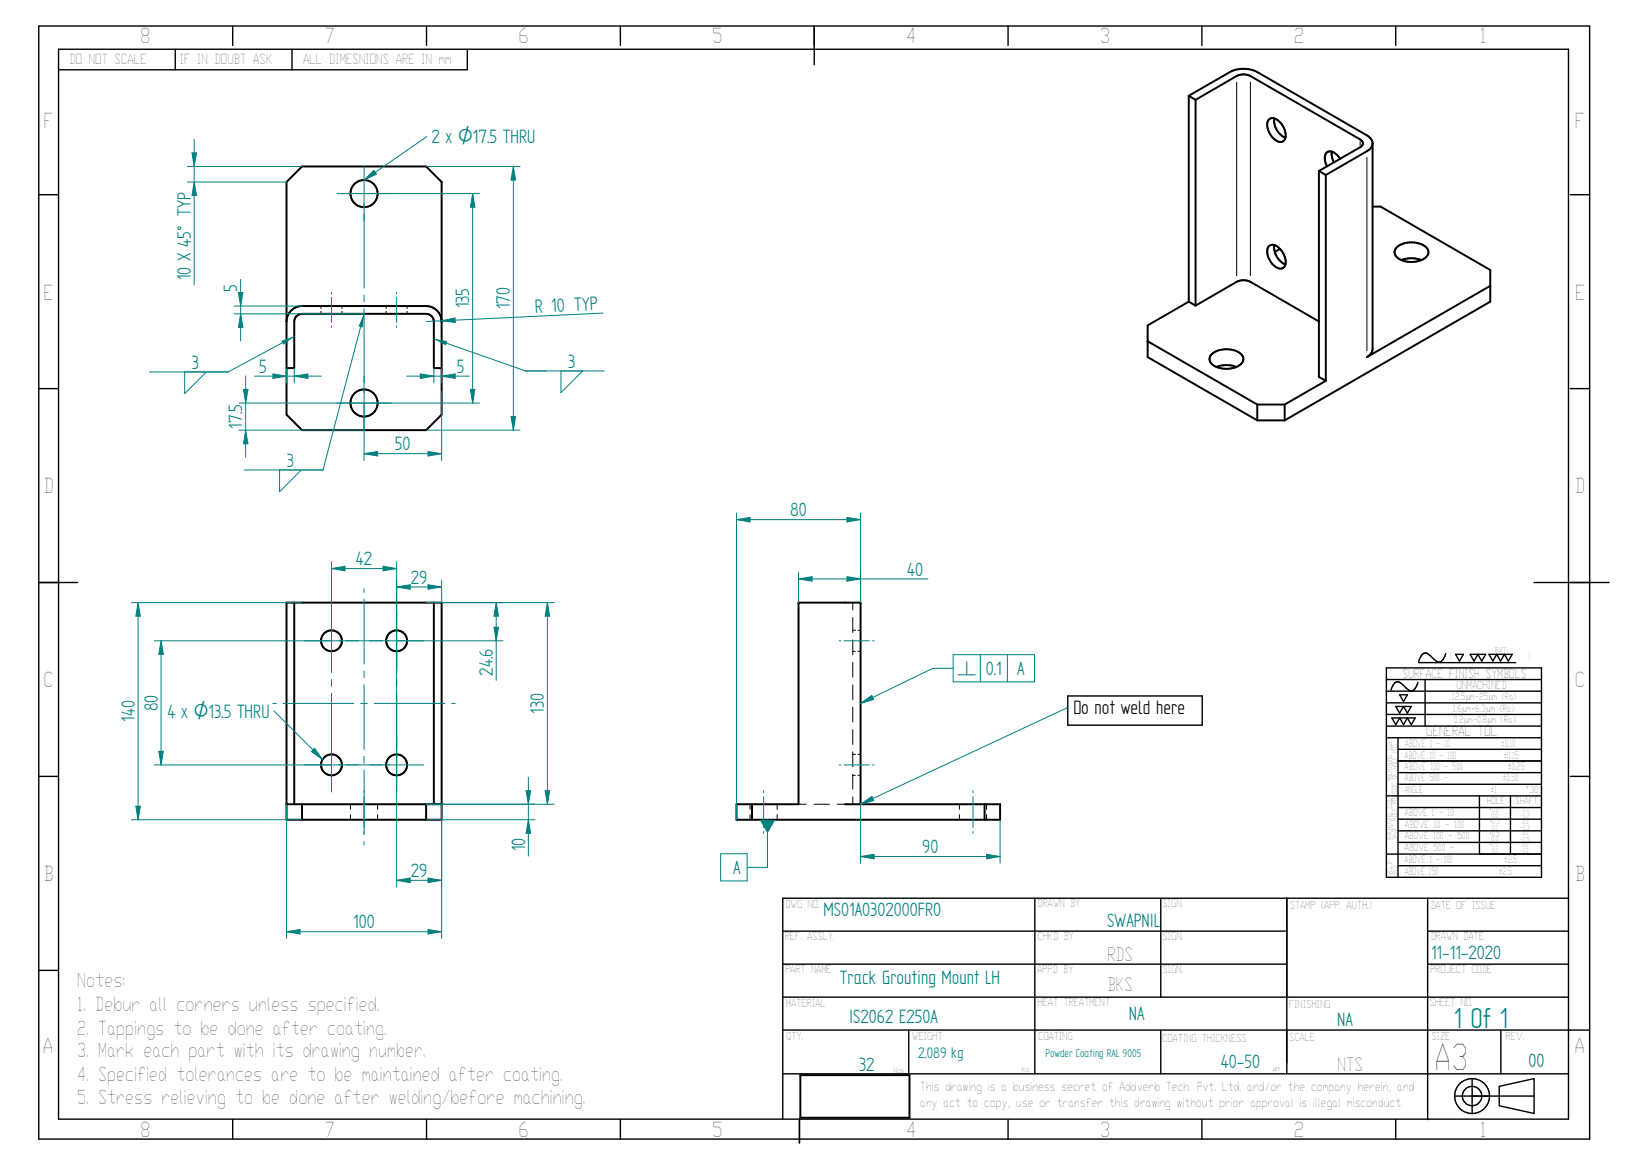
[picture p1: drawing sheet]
<svg xmlns="http://www.w3.org/2000/svg" width="420mm" height="297mm" viewBox="0 0 420 297" stroke-linecap="round" stroke-linejoin="round" font-family="sans-serif">
<g fill="none" stroke="#000" stroke-width=".51">
<path d="M306.6 24.7l10.6-6.1a7.8 7.8 0 0 1 7.1 0l28.3 16.3 1 1 .4 1.1M306.6 24.7v53.1M306.6 24.7l1.8 1M308.4 25.7l10.6-6.1a3.8 3.8 0 0 1 3.5 0l28.3 16.3a1.07 1.07 0 0 1 .7 1.1 1.07 1.07 0 0 1-.7 1l-10.6 6.1M308.4 25.7v53.1M327.3 30.8a1.91 1.91 0 0 1 2.7 .5 4 4 0 0 1 1.2 5 1.93 1.93 0 0 1-2.7-.6 4.1 4.1 0 0 1-1.2-4.9zM328.7 30.5a4.9 4.9 0 0 0 2.8 5M343.5 39.1v1.3l.6 1.5M354 37v53l-.4 1.1-1 1 31.8-18.4M354 37l-.4 1.1-.6 .6-11 6.4M77.9 42.9h32l4 4v60l-4 4h-32l-4-4v-60zM340.2 44.1l1.8 1"/>
<path d="M340.2 44.1v53.1l1.8 1M342 45.1v53.1M345.7 40.9a2.88 2.88 0 0 0-3.3-1.7 2.86 2.86 0 0 0-.1 3.7M354 53.3h2.1l28.3 16.3v8.2l-53 30.6M306.6 77.8l1.8 1M306.6 77.8l-10.6 6.1v8.2l28.3 16.3M308.4 78.8l10.6-6.1a4 4 0 0 1 3.5 0l17.7 10.2M327.3 63.5a1.91 1.91 0 0 1 2.7 .5 4 4 0 0 1 1.2 4.9 1.93 1.93 0 0 1-2.7-.5 4.1 4.1 0 0 1-1.2-4.9zM328.7 63.2l.1 1.8M328.8 65a5 5 0 0 0 2.7 3.2M330.1 64.2l-1.3 .8M360.2 63.8a6.2 6.2 0 0 1 7.9 .2 1.87 1.87 0 0 1-1.1 2.9 6.1 6.1 0 0 1-7.1-1l-.2-1z"/>
<path d="M366.6 67.1a7.3 7.3 0 0 0-5.1 0M73.9 94.9h2v-12a2.02 2.02 0 0 1 2-2h32a2.02 2.02 0 0 1 2 2v12h2M73.9 82.9a4 4 0 0 1 4-4h32a4.1 4.1 0 0 1 4 4M296 88l28.3 16.3M312.5 91.4a6.1 6.1 0 0 1 7.8 .1 1.85 1.85 0 0 1-1.1 2.9 6 6 0 0 1-7-.9l-.2-1.1zM313.7 94.6a7.3 7.3 0 0 1 5.2 0M342 98.2l-10.6 6.1M324.3 108.4h7.1M324.3 104.3h7.1M324.3 104.3v4.1M331.4 104.3v4.1M73.9 155.4h40v56h-40z"/>
<path d="M75.9 155.4v52M111.9 155.4v52M73.9 207.4h4M77.9 207.4h36M77.9 207.4v4M109.9 207.4v4M194 207.4v4M222 207.4v-52h-16v52h-16v4h67.9v-4h-39.9M253.9 207.4v4M206.4 277.2h28.2v11h-28.2z"/>
<circle cx="93.9" cy="49.9" r="3.5"/>
<circle cx="93.9" cy="103.9" r="3.5"/>
<circle cx="85.5" cy="165.2" r="2.69"/>
<circle cx="102.3" cy="165.2" r="2.7"/>
<circle cx="85.5" cy="197.2" r="2.7"/>
<circle cx="102.3" cy="197.2" r="2.7"/>
</g>
<g fill="none" stroke="#000" stroke-width=".36">
<path d="M10 6.7h400v287h-400zM15.1 12.7h389.4v275.9h-389.4zM45.2 12.7v5.3M60 6.7v5M75.3 12.7v5.3M110 6.7v5M120.5 12.7v5.3h-105.4M160 6.7v5M210 6.7v10M260 6.7v5M310 6.7v5M360 6.7v5"/>
<path d="M10 50.2h5M405 50.2h5M10 100.2h5M405 100.2h5M10 150.2h10M395.7 150.2h19.3M357.6 172.2h40v54h-40zM357.6 175.2h40M357.6 178.2h40M361 179.2h2l-1 1.7zM365.7 176a2.43 2.43 0 0 1-1.7 2.2l-.9-.4-.9-.8a1.98 1.98 0 0 0-2.1-1.1l-.7 .6-.7 1.5M365.9 170.9h25.1"/>
<path d="M367.6 175.2v12M372.9 168.6a2.41 2.41 0 0 1-1.8 2.1l-.6-.2-1.1-1a1.91 1.91 0 0 0-2.2-1l-.6 .6-.7 1.4M375.4 168.7h2.1l-1.1 1.8zM379.2 168.7h4l-1 1.8-1-1.8-1 1.8zM384 168.7h6l-1 1.8-1-1.8-1 1.8-1-1.8-1 1.8zM357.6 190.2h40M357.6 181.2h40M357.6 184.2h40M357.6 187.2h40M359 185.1h6l-1 1.8-1-1.8-1 1.8-1-1.8-1 1.8zM360 182.2h4l-1 1.7-1-1.7-1 1.7zM360.6 190.2v36"/>
<path d="M360.6 193.2h37M360.6 196.2h37M360.6 199.2h37M10 200.2h5M357.6 205.2h40M360.6 202.2h37M360.6 208.2h37M360.6 211.2h37M360.6 214.2h37M360.6 217.2h37M381.6 205.2v15h16h-40M389.6 205.2v15"/>
<path d="M405 200.2h5M266.9 231.6v45.3M299.4 231.6v25.5M331.9 231.6v25.5M360.6 223.2h37M368.2 231.6v57.1M404.5 231.6h-202.6v57M10 250.2h5M201.9 240.1h130v36.8M201.9 248.6h130M201.9 257.1h202.6M368.2 240.1h36.3"/>
<path d="M368.2 248.6h36.3M201.9 276.9h202.6M201.9 265.6h208.1M234.4 265.6v11.3M299.4 265.6v11.3M379.7 278.1v9M387.1 265.6v11.3M60 288.7v5M110 288.7v5M160 288.7v5M206.2 288.6v6.1M260 288.7v5"/>
<path d="M310 288.7v5M360 288.7v5M375.2 282.6h20.5M386.7 280.1l9-2v9l-9-2z"/>
<circle cx="379.7" cy="282.6" r="4.5"/>
<circle cx="379.7" cy="282.6" r="2.5"/>
</g>
<g fill="none" stroke="#000" stroke-width=".26">
<path d="M319 21.2v49.9M322.5 21.2v49.9M350.8 36.5v1M352.6 40.6v49.9M82.8 78.9v.7M88.2 78.9v.7M99.6 78.9v.7M105 78.9v.7M82.8 80.2v.7M88.2 80.3v.6M99.6 80.2v.7M105 80.3v.6"/>
<path d="M220 155.4v1.9M220 159.2v3.9M220 162.5h.6M220 165v3.8M220 170.8v3.8M220 176.6v3.8M220 167.9h.6M221.3 167.9h.7M221.3 162.5h.7M220 194.5h.6M220 182.4v3.8M220 188.1v3.8"/>
<path d="M220 193.9v3.8M220 199.7v3.8M220 199.9h.6M221.3 199.9h.7M221.3 194.5h.7M90.4 207.4v1.3M90.4 210v1.4M97.4 207.4v1.3M97.4 210.1v1.3M193.5 207.4v1.3M193.5 210v1.4M200.5 207.4v1.3"/>
<path d="M200.5 210.1v1.3M206 207.4h1.9M210 207.4h3.9M216 207.4h2M220 205.4v2M247.4 207.4v1.3M247.4 210v1.4M254.5 207.4v1.3M254.5 210.1v1.3"/>
</g>
<path d="M109.9 155.4h33M141.2 155.4l.6 3.5h-1.2zM109.9 207.4h33" fill="none" stroke="#008080" stroke-width=".26"/>
<path d="M141.2 155.4l.6 3.5h-1.2z" fill="#008080"/>
<path d="M140.6 203.9h1.2l-.6 3.5z" fill="none" stroke="#008080" stroke-width=".26"/>
<path d="M140.6 203.9h1.2l-.6 3.5z" fill="#008080"/>
<path d="M141.2 155.4v52M109.9 207.4h28.1M109.9 211.4h28.1M135.7 203.9h1.2l-.6 3.5z" fill="none" stroke="#008080" stroke-width=".26"/>
<path d="M135.7 203.9h1.2l-.6 3.5z" fill="#008080"/>
<path d="M136.3 211.4l.6 3.5h-1.2z" fill="none" stroke="#008080" stroke-width=".26"/>
<path d="M136.3 211.4l.6 3.5h-1.2z" fill="#008080"/>
<path d="M73.9 207.4v34.6M113.9 207.4v34.6M136.3 200.4v20.3M73.9 240.2l3.5-.5v1.1z" fill="none" stroke="#008080" stroke-width=".26"/>
<path d="M73.9 240.2l3.5-.5v1.1z" fill="#008080"/>
<path d="M110.4 239.7l3.5 .5-3.5 .6z" fill="none" stroke="#008080" stroke-width=".26"/>
<path d="M110.4 239.7l3.5 .5-3.5 .6z" fill="#008080"/>
<g fill="none" stroke="#008080" stroke-width=".26">
<path d="M86.9 49.9h14M93.9 42.9v31.4M85.5 75.4v.4M85.5 76.6v6.6M93.9 76.1v1.7M93.9 79.6v31.3M102.3 75.4v.4M102.3 76.6v6.6M85.5 84v.4M102.3 84v.4M86.9 103.9h14M85.5 158.2v15.3"/>
<path d="M102.3 158.2v15.3M78.5 165.2h30.8M85.5 175.2v1.8M85.5 178.8v25.4M102.3 175.2v1.8M102.3 178.8v25.4M216.5 165.2h.4M217.7 165.2h6.5M225.1 165.2h.4M70.7 183.3l12.5 12.5M78.5 197.2h30.8M216.5 197.2h.4"/>
<path d="M217.7 197.2h6.5M225.1 197.2h.4M93.9 203.9v.5M93.9 205.4v8M93.9 214.4v.5M197 203.9v.5M197 205.4v8M197 214.4v.5M251 203.9v.5M251 205.4v8M251 214.4v.5M73.9 240.2h40"/>
</g>
<path d="M81.1 192.9l2.1 2.9-2.9-2z" fill="#008080"/>
<path d="M109.9 42.9h24.2M109.9 110.9h24.2M131.8 107.4h1.2l-.6 3.5zM80.3 193.8l.8-.9 2.1 2.9z" fill="none" stroke="#008080" stroke-width=".26"/>
<path d="M131.8 107.4h1.2l-.6 3.5z" fill="#008080"/>
<path d="M132.4 42.9l.6 3.5h-1.2z" fill="none" stroke="#008080" stroke-width=".26"/>
<path d="M132.4 42.9l.6 3.5h-1.2z" fill="#008080"/>
<path d="M132.4 42.9v68M85.5 144.8v20.4M85.5 146.6l3.5-.6v1.2zM102.3 144.8v14.2" fill="none" stroke="#008080" stroke-width=".26"/>
<path d="M85.5 146.6l3.5-.6v1.2z" fill="#008080"/>
<path d="M98.8 146l3.5 .6-3.5 .6z" fill="none" stroke="#008080" stroke-width=".26"/>
<path d="M98.8 146l3.5 .6-3.5 .6z" fill="#008080"/>
<path d="M85.5 146.6h16.8M39.8 165.2h45.7M41.5 165.2l.6 3.5h-1.1zM39.8 197.2h45.7" fill="none" stroke="#008080" stroke-width=".26"/>
<path d="M41.5 165.2l.6 3.5h-1.1z" fill="#008080"/>
<path d="M41 193.7h1.1l-.6 3.5z" fill="none" stroke="#008080" stroke-width=".26"/>
<path d="M41 193.7h1.1l-.6 3.5z" fill="#008080"/>
<path d="M41.5 165.2v32M102.3 165.2v63.5M113.9 207.4v21.3M102.3 227l3.5-.6v1.2z" fill="none" stroke="#008080" stroke-width=".26"/>
<path d="M102.3 227l3.5-.6v1.2z" fill="#008080"/>
<path d="M110.4 226.4l3.5 .6-3.5 .6z" fill="none" stroke="#008080" stroke-width=".26"/>
<path d="M110.4 226.4l3.5 .6-3.5 .6z" fill="#008080"/>
<path d="M109.9 155.4h19.8M102.3 165.2h27.4M127.4 161.7h1.2l-.6 3.5zM102.3 227h11.6" fill="none" stroke="#008080" stroke-width=".26"/>
<path d="M127.4 161.7h1.2l-.6 3.5z" fill="#008080"/>
<path d="M128 155.4l.6 3.5h-1.2z" fill="none" stroke="#008080" stroke-width=".26"/>
<path d="M128 155.4l.6 3.5h-1.2z" fill="#008080"/>
<path d="M93.9 103.9v14.8M93.9 117l3.5-.6v1.2zM113.9 100.9v17.8M128 155.4v20" fill="none" stroke="#008080" stroke-width=".26"/>
<path d="M93.9 117l3.5-.6v1.2z" fill="#008080"/>
<path d="M110.4 116.4l3.5 .6-3.5 .6z" fill="none" stroke="#008080" stroke-width=".26"/>
<path d="M110.4 116.4l3.5 .6-3.5 .6z" fill="#008080"/>
<path d="M61.6 103.9h32.3M61.6 110.9h32.3M62.8 100.4h1.2l-.6 3.5zM93.9 117h20" fill="none" stroke="#008080" stroke-width=".26"/>
<path d="M62.8 100.4h1.2l-.6 3.5z" fill="#008080"/>
<path d="M63.4 110.9l.6 3.5h-1.2z" fill="none" stroke="#008080" stroke-width=".26"/>
<path d="M63.4 110.9l.6 3.5h-1.2z" fill="#008080"/>
<path d="M110.1 35.2l-16.2 11.2M63.4 96.9v21" fill="none" stroke="#008080" stroke-width=".26"/>
<path d="M93.9 46.4l2.5-2.5 .7 1z" fill="#008080"/>
<path d="M93.9 49.9h29.7M93.9 46.4l2.5-2.5 .7 1zM121.9 49.9l.6 3.5h-1.2zM93.9 103.9h29.7" fill="none" stroke="#008080" stroke-width=".26"/>
<path d="M121.9 49.9l.6 3.5h-1.2z" fill="#008080"/>
<path d="M121.3 100.4h1.2l-.6 3.5z" fill="none" stroke="#008080" stroke-width=".26"/>
<path d="M121.3 100.4h1.2l-.6 3.5z" fill="#008080"/>
<path d="M121.9 49.9v54M60.3 78.9h17.6M61.5 75.4h1.1l-.5 3.5zM60.3 80.9h33.6" fill="none" stroke="#008080" stroke-width=".26"/>
<path d="M61.5 75.4h1.1l-.5 3.5z" fill="#008080"/>
<path d="M62.1 80.9l.5 3.5h-1.1z" fill="none" stroke="#008080" stroke-width=".26"/>
<path d="M62.1 80.9l.5 3.5h-1.1z" fill="#008080"/>
<path d="M62.1 72.1v15.8M206 147.5v7.9M206 149.3l3.5-.6v1.2zM222 147.5v7.9" fill="none" stroke="#008080" stroke-width=".26"/>
<path d="M206 149.3l3.5-.6v1.2z" fill="#008080"/>
<path d="M218.4 148.7l3.6 .6-3.6 .6z" fill="none" stroke="#008080" stroke-width=".26"/>
<path d="M218.4 148.7l3.6 .6-3.6 .6z" fill="#008080"/>
<path d="M206 149.3h33.3M222 207.4v15.2M257.9 211.4v11.2M222 220.9l3.5-.6v1.1z" fill="none" stroke="#008080" stroke-width=".26"/>
<path d="M222 220.9l3.5-.6v1.1z" fill="#008080"/>
<path d="M254.5 220.3l3.4 .6-3.4 .5z" fill="none" stroke="#008080" stroke-width=".26"/>
<path d="M254.5 220.3l3.4 .6-3.4 .5z" fill="#008080"/>
<path d="M33.9 155.4h44M35.6 155.4l.6 3.5h-1.2zM33.9 211.4h44M222 220.9h35.9" fill="none" stroke="#008080" stroke-width=".26"/>
<path d="M35.6 155.4l.6 3.5h-1.2z" fill="#008080"/>
<path d="M35 207.9h1.2l-.6 3.5z" fill="none" stroke="#008080" stroke-width=".26"/>
<path d="M35 207.9h1.2l-.6 3.5z" fill="#008080"/>
<path d="M190 132.2v79.2M218.4 133.4l3.6 .6-3.6 .6zM222 132.2v23.2M35.6 155.4v56" fill="none" stroke="#008080" stroke-width=".26"/>
<path d="M218.4 133.4l3.6 .6-3.6 .6z" fill="#008080"/>
<path d="M190 134l3.5-.6v1.2z" fill="none" stroke="#008080" stroke-width=".26"/>
<path d="M190 134l3.5-.6v1.2z" fill="#008080"/>
<path d="M113.9 82.7l3.5-.7v1.1zM155.5 80.7l-45.6 2.2M190 134h32" fill="none" stroke="#008080" stroke-width=".26"/>
<path d="M113.9 82.7l3.5-.7v1.1z" fill="#008080"/>
<path d="M198 211.4v12.2" fill="none" stroke="#008080" stroke-width=".26"/>
<path d="M195.9 211.4h4.1l-2 3.5z" fill="#008080"/>
<path d="M240.6 172.3l-18.6 9.1M185.9 220.1h6.8v7h-6.8zM192.7 223.6h5.3" fill="none" stroke="#008080" stroke-width=".26"/>
<path d="M222 181.4l2.8-2.1 .6 1.1z" fill="#008080"/>
<path d="M240.6 172.3h5.2M245.8 168.8h21v7h-21zM252.8 168.8v7M259.8 168.8v7M222 181.4l2.8-2.1 .6 1.1zM275.2 182.5l-53.2 24.9" fill="none" stroke="#008080" stroke-width=".26"/>
<path d="M275.4 179.5h34.7v7.5h-34.7z" fill="none" stroke="#000" stroke-width=".36"/>
<path d="M222 207.4l2.9-2 .5 1z" fill="#008080"/>
<path d="M75.9 86.7l-17.1 9.2M222 207.4l2.9-2 .5 1z" fill="none" stroke="#008080" stroke-width=".26"/>
<path d="M72.5 87.9l3.4-1.2-2.8 2.2z" fill="#008080"/>
<path d="M38.5 95.9h20.3M53.2 95.9l-5.6 5.6v-5.6M111.9 87.4l23.7 8.3" fill="none" stroke="#008080" stroke-width=".26"/>
<path d="M111.9 87.4l3.5 .6-.4 1.1z" fill="#008080"/>
<path d="M108.4 96.4l3.5 .6-3.5 .6zM111.9 94.9v3.8M113.9 94.9v3.8M135.6 95.7h20.3M150.3 95.7l-5.6 5.5v-5.5" fill="none" stroke="#008080" stroke-width=".26"/>
<path d="M108.4 96.4l3.5 .6-3.5 .6z" fill="#008080"/>
<path d="M113.9 97l3.5-.6v1.2z" fill="none" stroke="#008080" stroke-width=".26"/>
<path d="M113.9 97l3.5-.6v1.2z" fill="#008080"/>
<path d="M73.9 94.9v3.8M75.9 97l3.5-.6v1.2zM75.9 94.9v3.8M104.9 97h16.2" fill="none" stroke="#008080" stroke-width=".26"/>
<path d="M75.9 97l3.5-.6v1.2z" fill="#008080"/>
<path d="M70.4 96.4l3.5 .6-3.5 .6z" fill="none" stroke="#008080" stroke-width=".26"/>
<path d="M70.4 96.4l3.5 .6-3.5 .6z" fill="#008080"/>
<path d="M49.5 39.4h1.2l-.6 3.5zM48.3 46.9h25.6M48.3 42.9h29.6M65.6 97h17.3" fill="none" stroke="#008080" stroke-width=".26"/>
<path d="M49.5 39.4h1.2l-.6 3.5z" fill="#008080"/>
<path d="M50.1 46.9l.6 3.5h-1.2z" fill="none" stroke="#008080" stroke-width=".26"/>
<path d="M50.1 46.9l.6 3.5h-1.2z" fill="#008080"/>
<g fill="none" stroke="#008080" stroke-width=".26">
<path d="M50.1 35.9v37.6M93.9 151.9v.8M93.9 154.5v16.7M102.3 151.3l3.5-.5v1.1zM102.3 149.6v15.6M113.9 149.6v5.8M93.9 173v1.7M93.9 176.5v16.7M70.4 181.4h.9M73 181.4h18.3M93 181.4h1.8M93.9 195v1.7"/>
<path d="M93.9 198.5v16.7M96.5 181.4h18.3M116.5 181.4h.9M93.9 217v.9"/>
</g>
<path d="M102.3 151.3l3.5-.5v1.1z" fill="#008080"/>
<path d="M110.4 150.8l3.5 .5-3.5 .6z" fill="none" stroke="#008080" stroke-width=".26"/>
<path d="M110.4 150.8l3.5 .5-3.5 .6z" fill="#008080"/>
<path d="M93.9 80.9l-10.6 40.3M102.3 151.3h11.6" fill="none" stroke="#008080" stroke-width=".26"/>
<path d="M93.9 80.9l-.3 3.6-1.2-.3z" fill="#008080"/>
<path d="M63 121.2h20.3M77.7 121.2l-5.6 5.6v-5.6" fill="none" stroke="#008080" stroke-width=".26"/>
<text font-size="9.4" x="369.8" y="276">A3</text>
<text font-size="8.4" fill="#008080" x="375" y="265.2">1 Of 1</text>
<g font-size="5.6" fill="#008080">
<text x="111.3" y="37">2 x O17.5 THRU</text>
<text x="49.2" y="72.3" transform="rotate(-90 49.2 72.3)">10 X 45° TYP</text>
<text x="61.2" y="75.3" transform="rotate(-90 61.2 75.3)">5</text>
<text x="121" y="79.5" transform="rotate(-90 121 79.5)">135</text>
<text x="131.5" y="79.8" transform="rotate(-90 131.5 79.8)">170</text>
<text x="138.1" y="80.7" transform="rotate(-3 138.1 80.7)">R 10 TYP</text>
<text x="49.5" y="95">3</text>
<text x="146.6" y="94.8">3</text>
<text x="66.9" y="96.1">5</text>
<text x="117.8" y="96.1">5</text>
<text x="62.5" y="110.6" transform="rotate(-90 62.5 110.6)">17.5</text>
<text x="101.9" y="116.1">50</text>
<text x="74" y="120.3">3</text>
<text x="203.8" y="133.1">80</text>
<text x="91.8" y="145.7">42</text>
<text x="234" y="148.4">40</text>
<text x="105.9" y="150.5">29</text>
<text x="127.1" y="174.2" transform="rotate(-90 127.1 174.2)">24.6</text>
<text x="254.3" y="174.1">0.1</text>
<text x="262.4" y="174.1">A</text>
<text x="40.7" y="183.4" transform="rotate(-90 40.7 183.4)">80</text>
<text x="43.2" y="185.1">4 x O13.5 THRU</text>
<text x="140.3" y="184" transform="rotate(-90 140.3 184)">130</text>
<text x="34.7" y="186.2" transform="rotate(-90 34.7 186.2)">140</text>
<text x="135.4" y="219.5" transform="rotate(-90 135.4 219.5)">10</text>
<text x="237.8" y="220">90</text>
<text x="105.9" y="226.1">29</text>
<text x="189.1" y="225.4">A</text>
<text x="91.1" y="239.4">100</text>
<text x="212.4" y="236.2">MS01A0302000FR0</text>
<text x="285.6" y="239">SWAPNIL</text>
<text x="369.1" y="247.2">11-11-2020</text>
<text x="216.6" y="253.8">Track Grouting Mount LH</text>
<text x="219" y="263.7">IS2062 E250A</text>
<text x="291.2" y="263">NA</text>
<text x="344.9" y="264.5">NA</text>
<text x="314.9" y="275.5">40-50</text>
<text x="394.2" y="275.2">00</text>
<text x="221.6" y="276">32</text>
</g>
<text font-size="5.6" x="276.8" y="184">Do not weld here</text>
<g font-size="5.4">
<text x="36.1" y="11.2">8</text>
<text x="83.6" y="11.2">7</text>
<text x="133.6" y="11.2">6</text>
<text x="183.6" y="11.2">5</text>
<text x="233.6" y="11.2">4</text>
<text x="283.6" y="11.2">3</text>
<text x="333.6" y="11.2">2</text>
<text x="381.6" y="11.2">1</text>
<text x="11.1" y="32.9">F</text>
<text x="406.1" y="32.9">F</text>
<text x="11.2" y="77.2">E</text>
<text x="406.2" y="77.2">E</text>
<text x="11.1" y="127.2">D</text>
<text x="406.1" y="127.2">D</text>
<text x="11.1" y="177.2">C</text>
<text x="406.1" y="177.2">C</text>
<text x="11.1" y="227.2">B</text>
<text x="406.1" y="227.2">B</text>
<text x="11" y="271.4">A</text>
<text x="406" y="271.4">A</text>
<text x="36.1" y="293.2">8</text>
<text x="83.6" y="293.2">7</text>
<text x="133.6" y="293.2">6</text>
<text x="183.6" y="293.2">5</text>
<text x="233.6" y="293.2">4</text>
<text x="283.6" y="293.2">3</text>
<text x="333.6" y="293.2">2</text>
<text x="381.6" y="293.2">1</text>
</g>
<text font-size="5.4" fill="#008080" x="246.9" y="174.1">n</text>
<g font-size="5.1">
<text x="19.8" y="254.6">Notes:</text>
<text x="19.8" y="260.8">1. Debur all corners unless specified.</text>
<text x="19.8" y="266.7">2. Tappings to be done after coating.</text>
<text x="19.8" y="272.7">3. Mark each part with its drawing number.</text>
<text x="19.8" y="278.6">4. Specified tolerances are to be maintained after coating.</text>
<text x="19.8" y="284.6">5. Stress relieving to be done after welding/before machining.</text>
</g>
<g font-size="4.8">
<text x="285.5" y="247.8">RDS</text>
<text x="285.5" y="255.5">BKS</text>
<text x="344.9" y="276.1">NTS</text>
</g>
<text font-size="4.5" fill="#008080" x="236.8" y="272.8">2.089 kg</text>
<g font-size="3.6">
<text x="17.8" y="16.6">DO NOT SCALE</text>
<text x="46.3" y="16.4">IF IN DOUBT ASK</text>
<text x="78.1" y="16.5">ALL DIMESNIONS ARE IN mm</text>
<text x="367.8" y="189.9">GENERAL TOL.</text>
</g>
<g font-size="3.3">
<text x="361.7" y="174.8">SURFACE FINISH SYMBOLS</text>
<text x="237.3" y="281.2">This drawing is a business secret of Addverb Tech. Pvt. Ltd. and/or the company herein, and</text>
<text x="237.3" y="285.3">any act to copy, use or transfer this drawing without prior approval is illegal misconduct.</text>
</g>
<text font-size="3.3" fill="#008080" x="269.7" y="272.6">Powder Coating RAL 9005</text>
<g font-size="2.9">
<text x="375.7" y="177.6">UNMACHINED</text>
<text x="267.5" y="234">DRAWN BY</text>
<text x="299.8" y="234">SIGN.</text>
<text x="202.5" y="234.1">DWG NO.</text>
<text x="332.7" y="234.3">STAMP (APP. AUTH.)</text>
<text x="368.9" y="234.5">DATE OF ISSUE</text>
<text x="202.4" y="242.3">REF. ASSLY.</text>
<text x="267.6" y="242.4">CHKD BY</text>
<text x="299.8" y="242.4">SIGN.</text>
<text x="368.9" y="242.4">DRAWN DATE</text>
<text x="202.5" y="250.9">PART NAME</text>
<text x="267.5" y="250.9">APPD BY</text>
<text x="299.8" y="250.9">SIGN.</text>
<text x="368.9" y="250.9">PROJECT CODE</text>
<text x="202.7" y="259.7">MATERIAL</text>
<text x="267.6" y="259.5">HEAT TREATMENT</text>
<text x="332.4" y="260">FINISHING</text>
<text x="368.7" y="259.5">SHEET NO.</text>
<text x="202.8" y="268.2">QTY.</text>
<text x="235.1" y="268.2">WEIGHT</text>
<text x="267.8" y="268.1">COATING</text>
<text x="299.8" y="268.6">COATING THICKNESS</text>
<text x="332.5" y="268.5">SCALE</text>
<text x="369.2" y="268.2">SIZE</text>
<text x="388.3" y="268.2">REV.</text>
</g>
<g font-size="2.6">
<text x="362.3" y="195.6">ABOVE 10 - 100</text>
<text x="362.3" y="192.7">ABOVE 1 - 10</text>
<text x="387.1" y="192.7">±0.10</text>
<text x="387.8" y="195.6">±0.15</text>
<text x="362.2" y="201.4">ABOVE 500 -</text>
<text x="362.3" y="198.5">ABOVE 100 - 500</text>
<text x="387.6" y="201.4">±0.50</text>
<text x="388.8" y="198.5">±0.25</text>
<text x="362.3" y="222.5">ABOVE 1 - 100</text>
<text x="362.3" y="225.6">ABOVE 150</text>
<text x="386.6" y="225.6">±2.5</text>
<text x="387.9" y="222.5">±2.5</text>
</g>
<g font-size="2.5">
<text x="374.5" y="180.5">12.5μm-25μm (Ra)</text>
<text x="374.7" y="183.6">1.6μm-6.3μm (Ra)</text>
<text x="375" y="186.4">0.2μm-0.8μm (Ra)</text>
<text x="362.3" y="204.4">ANGLE</text>
<text x="383.5" y="207.4">HOLE</text>
<text x="384.5" y="204.4">±1</text>
<text x="390.8" y="207.4">SHAFT</text>
<text x="393.6" y="204.4">°30'</text>
<text x="362.3" y="210.5">ABOVE 1 - 10</text>
<text x="362.3" y="213.5">ABOVE 10 - 100</text>
<text x="362.2" y="216.5">ABOVE 100 - 500</text>
<text x="362.3" y="219.5">ABOVE 500 -</text>
</g>
<g font-size="2">
<text x="230.5" y="276.6">Nos</text>
<text x="263.6" y="276.4">Kg</text>
<text x="328.2" y="276.1">μm</text>
</g>
<g font-size="1.8">
<text x="385.5" y="168.2">BUFF</text>
<text x="359" y="201.5" transform="rotate(-90 359 201.5)">MACHINING SIZE</text>
<text x="384" y="209.4">+0.2</text>
<text x="392.6" y="209.4">0.0</text>
<text x="384.1" y="215.5">+0.5</text>
<text x="384.1" y="212.5">+0.3</text>
<text x="384.7" y="211">0.0</text>
<text x="384.7" y="214.1">0.0</text>
<text x="391.9" y="214.1">-0.3</text>
<text x="392" y="211">-0.2</text>
<text x="392.6" y="212.5">0.0</text>
<text x="392.6" y="215.4">0.0</text>
<text x="359" y="216.5" transform="rotate(-90 359 216.5)">MACHINING SIZE</text>
<text x="360.4" y="216.6" transform="rotate(-90 360.4 216.6)">SHAFT HOLE POS.SIZE OF HOLE POS.</text>
<text x="384" y="218.4">+1.0</text>
<text x="384.7" y="217">0.0</text>
<text x="384.8" y="219.9">0.0</text>
<text x="391.9" y="219.9">-1.0</text>
<text x="392" y="217">-0.5</text>
<text x="392.6" y="218.4">0.0</text>
<text x="359" y="226" transform="rotate(-90 359 226)">WELD-</text>
<text x="360.4" y="225.6" transform="rotate(-90 360.4 225.6)">ING</text>
</g>
</svg>
